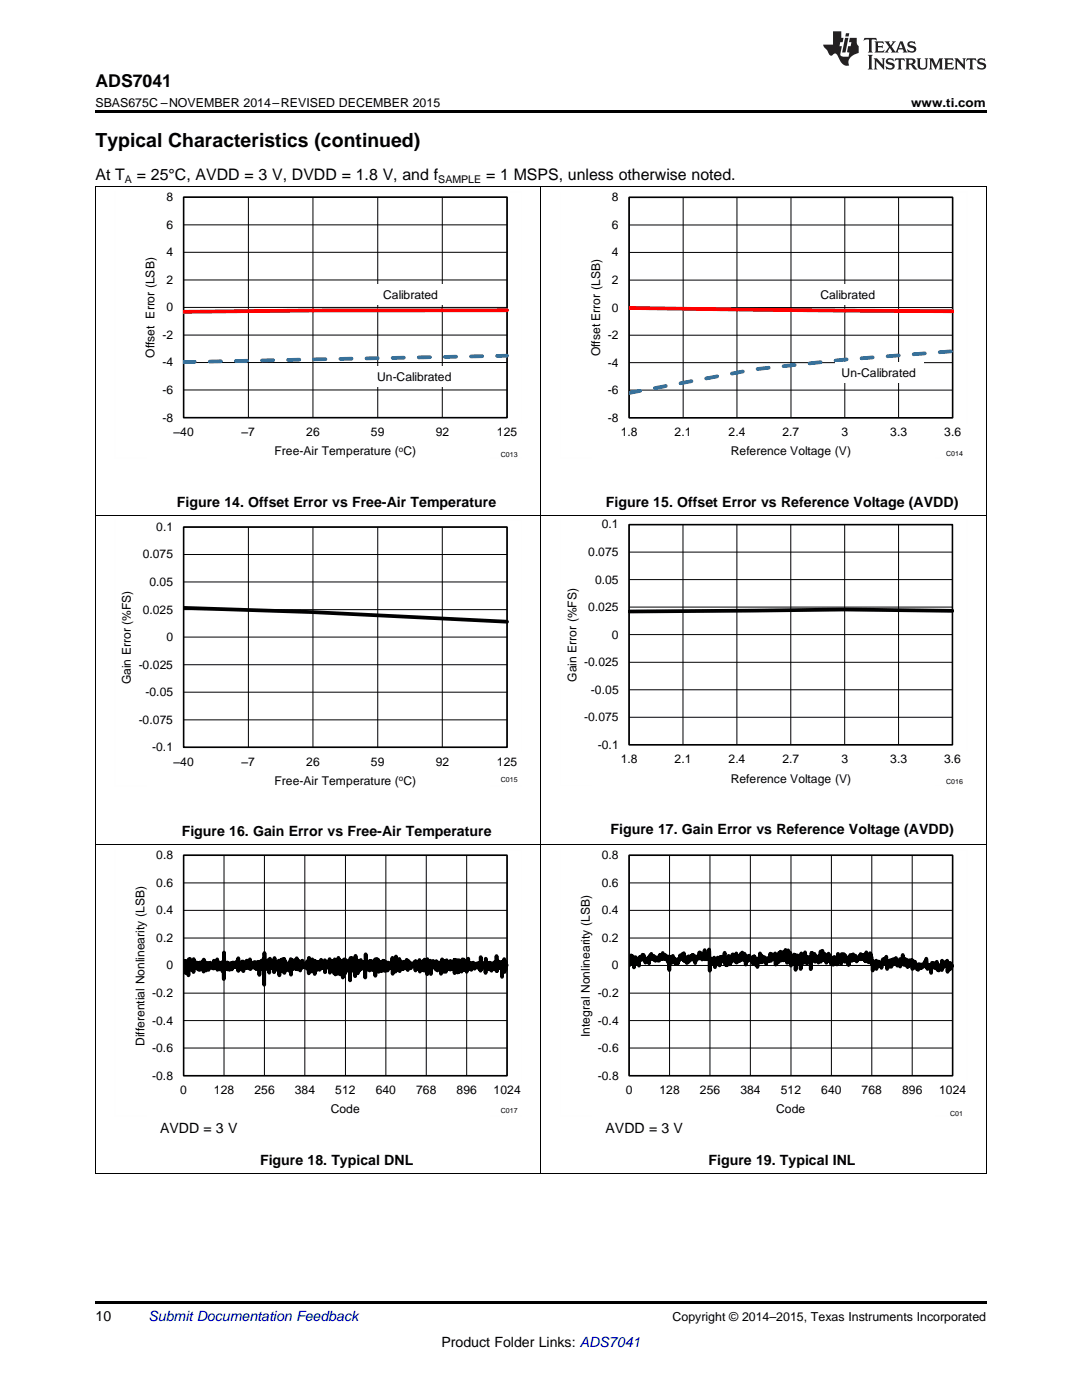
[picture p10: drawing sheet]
<svg xmlns="http://www.w3.org/2000/svg" width="216mm" height="279mm" viewBox="0 0 216 279" stroke-linecap="round" stroke-linejoin="round" font-family="sans-serif">
<path d="M19 234.2h.2zM196.7 234.2h.1zM19 259.7h177.8v.5h-177.8z" fill="#000"/>
<g fill="none" stroke="#000" stroke-width=".2">
<path d="M19.1 37.2v197M36.6 39.4h64.6v44h-64.6zM49.6 39.4v44M62.4 39.4v44M75.4 39.4v44M88.3 39.4v44M107.9 37.2v197M196.8 37.2v197M36.6 55.9h64.6M36.6 50.4h64.6M36.6 44.9h64.6M36.6 77.8h64.6"/>
<path d="M36.6 72.4h64.6M36.6 66.9h64.6M36.6 61.4h64.6M19 102.9h177.8M36.6 105.2h64.6v43.9h-64.6zM36.6 116.1h64.6M36.6 110.7h64.6M49.6 105.2v43.9M62.4 105.2v43.9M75.4 105.2v43.9M88.3 105.2v43.9M125.5 104.7h64.6v43.9h-64.6z"/>
<path d="M125.5 115.7h64.6M125.5 110.2h64.6M136.3 104.7v43.9M147 104.7v43.9M157.8 104.7v43.9M168.5 104.7v43.9M179.3 104.7v43.9M36.6 138.1h64.6M36.6 132.7h64.6M36.6 127.1h64.6M36.6 121.7h64.6M125.5 137.7h64.6"/>
<path d="M125.5 132.2h64.6M125.5 126.6h64.6M125.5 121.2h64.6M36.6 143.7h64.6M125.5 143.1h64.6M19 168.5h177.8M36.6 170.7h64.6v44h-64.6zM36.6 176.2h64.6M44.7 170.7v44M52.8 170.7v44M60.8 170.7v44M68.9 170.7v44"/>
<path d="M77 170.7v44M85.1 170.7v44M93.1 170.7v44M125.5 170.7h64.6v44h-64.6zM125.5 176.2h64.6M133.6 170.7v44M141.7 170.7v44M149.7 170.7v44M157.8 170.7v44M165.9 170.7v44M174 170.7v44M182 170.7v44"/>
<path d="M36.6 198.2h64.6M36.6 192.7h64.6M36.6 187.2h64.6M36.6 181.7h64.6M125.5 198.2h64.6M125.5 192.7h64.6M125.5 187.2h64.6M125.5 181.7h64.6M36.6 209.2h64.6M36.6 203.7h64.6M125.5 209.2h64.6M125.5 203.7h64.6"/>
<path d="M19 234.2h177.8"/>
</g>
<path d="M36.6 39.4h64.6v44h-64.6zM36.6 105.2h64.6v43.9h-64.6zM125.5 104.7h64.6v43.9h-64.6zM36.6 170.7h64.6v44h-64.6zM125.5 170.7h64.6v44h-64.6z" fill="none" stroke="#000" stroke-width=".31"/>
<path d="M36.6 121.3l25.5 .8 39.1 2M36.6 192.7l.2-.9 .1 1.7v-1.7v1.3l.1-1.3 .1 2.4 .1-2v.4l.1-.4 .1 1.4 .1-1.6 .1 2.7v-3.2l.3 2v-2.1l.1 2.1v-1.4l.1 1.4 .1-1 .1 1v-1.1l.1 .2 .1-.2 .1 1.6 .1-2.6 .2 1.5v-.5l.2 .7 .1-1 .2 1.2 .1-1.1 .1 1.3 .1-1.1v.6l.1-.5 .1 1.1v-1.5l.3 1v-.6l.2 .4v-.6l.1 .8v-1.4l.1 2.2 .1-2.4 .2 1.7 .2-1.1v1.6l.1-1.5 .2 .9v-.7l.1 .2 .1 1 .1-1.4 .1 .8 .2-.9 .1 .7v-.2l.1 .2v-.3l.2 .8 .2-1v1l.1-1.6 .1 1.2v-.7l.1 .7 .1-.6 .1 .9 .1-.8 .1 .7v-1.6l.1 2.1 .1-1.2 .1 1 .2-1.3v1.4l.2-1.1 .1 .7 .2-.9 .1 1.6v-1.8l.1 1.1 .1-.9 .1 3.2v-5.3l.1 3.5v-1.2l.1 .2 .1-.4v1.1l.4-1.2v1.4l.1-1.3 .1 .7 .1-.5 .1 1.2v-1.1l.1 .5 .1-.8 .1 .7 .1-.6 .1 1.2 .2-1.4 .1 .9 .2-.9v.9l.1-.4 .2 .3 .1-1 .1 1.2 .1-.6 .1 1.2v-2.5l.1 2.5 .3-1.2v.6l.1-.9 .2 1.3 .1-1.6 .1 1.3 .1-1.3 .1 1.9v-1.6l.4 .9v-1.1l.2 1.2 .1-1.5v1.4l.1-.7v.5l.2-.3v.7l.1-.6 .1 .4 .1-1.6 .1 1.9 .1-1.2 .2 .9v-.8l.2 .7 .1-.9 .2 1.1 .1-1.2 .1 1.3 .1-.9v1l.2-1.1 .1 .6v-1l.1 1.4 .1-1.1v.3l.1-.4 .1 2.5v-2.3l.2 .8 .1-1.4 .2 1.7 .1-1 .1 .2 .1-1.2 .1 5.1 .1-6.3 .2 3.1v-1.3l.1 1.2 .1-.9v.8l.1-.7 .1 1 .1-1.4 .1 1.3v-1.8l.1 2.6 .2-2.8v1.5l.1 .1v-.2l.1 .4 .1-1.2v1l.1-1v1.3l.2-.8 .1 .7v-.9l.1 1.8 .1-2.8 .1 1.8v-.6l.1 .5v-.5l.2 1.2 .2-1.7 .1 1.1 .1-.1v-1.2l.1 3 .2-2.5 .1 1.2v-1.8l.1 2.2 .1-2.3 .2 1.8 .1-1.9 .1 2.6 .1-2.6v2.8l.1-2.6 .1 2 .1-1.4 .3 .4 .1 1v-1.3l.2 .8 .1-1 .1 1.7v-1.8l.1 1 .1-1.6 .1 3.1 .1-2.7v1.3l.1-1.5 .2 1.8 .3-1.3 .1 .8v-1.3l.1 1.7 .1-.7 .1 .8v-2.2v2.2l.2-.8 .1 .9 .1-1.8 .3 2v-1.8l.1 .9 .1-.9 .2 1.3v-1.5l.1 1.3 .1-.6 .3 .7v-.5l.1 .2 .1-.2 .1 .3 .1-.9 .1 1.3 .2-1.7 .1 2.7 .1-3.2v2.5l.1-1.7 .1 2 .1-1.7 .1 .5v-.5l.1 1.7 .1-2.4 .1 1.4v-.8l.1 1 .3-1.4v2.7v-2.1l.1 .9 .1-1.3 .2 1.7v-1.4l.1-.1 .1 1 .1-1.2 .3 1.7 .1-1.4 .1 1.1 .1-1.8 .1 1.7v-.8l.1 .3 .1-.4 .1 .9 .1-.6 .1-.1 .1 .2v-1.1l.1 2.4 .1-1.5 .1-.3v.6l.1-.9 .1 1.2 .2-1.1 .1 .9 .1 .1 .1-1.6v2.7l.2-2.2 .1 1.6 .1-1.7 .1 1.4 .1-1.4 .1 .8 .1-.8 .1 2.4 .1-2.7 .1 3 .1-2.6 .1 1.8 .2-1.6 .1 .3v1.9l.1-3.2 .1 2.3 .1-1.6 .1 .8v-1l.1 2.9 .1-1.9v-.1l.1 .9 .1-1.5 .2-.1v3.3l.1-3.2v.7l.1-1 .1 2.3v-2.4l.1 2.8 .2-2.7v1l.1 .3 .1-.5v.7l.1-1 .1 1.6v-1.8l.1 .6v-.7l.1 1.8 .2-1.7 .1 3.8v-4.5l.1 2.7 .2-2.7 .1 2.4 .2-1.7 .1 1.3 .1-1.3 .2 2.9v-4l.1 2.7 .3-1.6 .1 2.4v-2.6l.2 2.1 .1-1.9 .1 1.6 .2-.2v-1.7l.1 1.8 .2-1.5 .1 1.2 .2-1v1l.2-1 .1 3 .1-4.7 .2 3.1 .1-1.2 .1 .8 .1-.2 .1-1 .2 1.8v-1.9l.1 1.3 .1-.6v.5l.1-.1v-1.1l.2 1.8 .2-1.6v.9l.1-1v1.8l.1-1.9 .1 1.1v-1.4l.1 3.2 .1-2.5v.2l.1-.3 .1 1.1v-1.8l.1 2.4 .2-2.3v2.5l.1-2.1 .2 1 .1-.1 .1 .9v-1.7l.2 1.8 .2-2.1 .2 2v-1.9l.3 2 .1-1.8 .2 1.2 .1-.7v1.2l.2-1.6 .2 .9 .1-.4 .1 .3 .1-.1v.5l.3-2.2 .1 3.2v-2l.3 1v-.9l.1 .2 .1-.2v1.5l.1-3 .2 2.7 .2-1.7 .2 1.6 .1-2.1 .1 2.4v-2.1l.1 1.7v-1.2l.2 1.1 .1-1.1 .2 1.2 .1-1.4v1.3l.1-1.4 .1 1 .1-.9v1.1l.1-.7 .1 .8 .2-1.7v1.9l.1-1.6 .1 1.8 .1-1.8 .1 1.5 .2-1.2 .1 1.2 .2-1 .1 .4 .1-.3 .2 .5 .1-.8v.7l.2 .1v-1l.1 1.8 .1-1.9 .2 1.6 .1-1.4 .1 .8 .1 .2v-.1h.2v-1.3l.1 2.3v-2l.3 1.7 .1-1 .1 .6 .1-1.3 .1 1.8 .2-2.2 .1 2.1v-1.6l.1 1.8 .1-1.6 .1 1.2 .1-1.1v2.1l.1-3 .2 1.9 .1-1.1 .2 .9v-1.4l.2 2.7 .1-2.3 .1 1 .2-1.3 .1 1.3 .3-1.2 .2 1.6 .1-1.6v.8l.1-.5 .1 1.5 .1-1.5 .1 .6 .1-.7v1.3l.1-.9 .1-.1v.9l.1-1.2 .1 2.2 .2-2.8 .1 1.9 .2-1.7 .1 2.3 .1-2.2 .1 1.9 .1-1.6 .1 1.9 .1-2.4 .2 1.9 .1-1.5 .2 1.3 .1-1v.3l.1-.4v1.3l.1-1.7 .1 1.6 .1-.9v.7l.2-1v1.1l.1-1.1 .1 1.3 .2-2v2.7l.1-2.7 .1 1.9 .1-1.7v1.8l.2-1.9 .1 2.5 .2-1.9v1.8l.1-2.4 .1 1.4v-.8l.1 1v-.8l.1 .5 .1-.5 .1 1.5 .2-2.4 .2 2.1v-2.1l.1 2.1 .2-1.7 .1 1.4 .1-1.2 .1 1.9 .2-1.7 .1 1v-2l.2 2.1v-1.2l.1 1 .2-1 .1 1.4 .3-1.4v1.1l.1-1.2 .1 .9 .1-.5 .1 .8v-1l.2 .8 .1-.8 .1 .6 .1-.5 .1 .4 .1-.6v1l.2-1 .1 1.2v-1.1h.1l.1 1.4v-2.7l.1 2.5 .3-1.3 .1 .7v-.5l.1 .5 .1-.5v.6l.2-.5v.2l.1 1.5v-2.9l.3 2v-1.1l.1 1.1 .2-1.1 .1 1.3 .1-1.4 .1 .8 .1-.7 .1 .1 .1 1.4 .1-1.3 .2 .7 .2-1v1.3l.1-.8 .2 .3 .1-1v1.8l.1-2.9 .1 3 .1-2 .1 1.3 .2-1.2 .1 1.1v.1l.1-.9 .1 1.1 .2-1.4 .1 3.1v-3.1l.1 .8 .1-.7v1.3l.2-1.9 .1 2.6v-2.1l.1 1.2 .1-1.2v1.6l.1-1 .1 .2M125.5 192.7l.2-1.4 .1 .9 .1-1.5 .1 1.5 .2-1.4 .1 .9 .1-.6 .1 2 .1-1.7 .2 .9v-1.3l.1 .8v-.6l.1 .8 .1-.5 .1 .7 .2-.8 .1 1.3 .2-1.7 .1 .2v-.2l.1 .1 .1 .5 .2-1.1 .1 .9 .1-.8 .1 .8 .1-.3v.3l.1-.2 .1 .9 .1-.8 .1 .2v-.2l.3 .6v-.4l.1 .5v-1l.1 1.2 .1-1.1 .1 .2v-.6l.1 .5 .2-.8v1l.1-.5v.2l.1-.2 .1 .4 .1-.5 .1 .8 .1-.6 .2 .8 .1-.7 .2 .1 .1-.1 .1 .6 .2-.6v.6l.2-1.2 .1 .5 .1-.4 .3 .8v-1.2l.1 .9 .1-.5 .1 .7 .2-.8 .1 1 .2-.7 .1 .6 .1-.5 .1 1.1 .2-1.1 .1 2.7v-2.6l.1 1 .2-1 .1 1.2 .3-1.4v.7l.1-.4 .4 1.2 .1-.7 .1 .3 .1-.4 .1 .8 .1-.3v.2l.1-.8 .1 .3 .2-1 .3 .7 .1-1 .1 .4 .1-.1 .1 1v-1.5l.2 1.6 .2-.3v.4l.1-.9 .2 1.2 .2-1v.4l.1-.8 .1 1.1 .1-.8h.2l.1 .4v-.7l.2 .7 .1-.9v.4l.1-.3v.1l.2-.1 .2 1.5 .1-1.3 .1 .8 .2-.8 .1 .4 .1-.4 .1 .4 .2-1.2 .1 .9 .2-.8v.6l.1-.4 .1 1.1 .1-.7 .1 .2v-.7l.1 .7 .2-1.4 .1 1.9 .1-.5 .1 .5v-.3l.1 .1v-.9l.2 1 .2-.6 .1-1.3 .1 4.2 .1-2.5 .2 .9v-.8l.1 .5 .1-.4 .1 .5v-.3l.1 .7 .1-.6 .1 .5v-1.1l.2 1.9 .1-1.3 .2 .8 .2-1.4v.5l.2-.2 .1 .4v-.4l.1 1.3 .1-1.7 .1 .3v-.3l.1 .2v-.3l.2 .1v.9l.1-.3v.3l.1-.8 .2 .5 .1-1.5 .1 2.4 .1-.6 .1 .7v-1.1l.1 1.1 .1-1.1 .1 .3 .1-.4v.6l.1-1.2 .1 1.5 .1-1.3v1.5l.1-1.1 .1-.1v.9l.4-1.8 .1 .9 .1-.4 .1 .6 .1-.7 .1 1.1v-.7l.1 .3 .1-1.2 .1 1.8 .1-.9v.8l.1-1.1 .1 .3 .1-.4 .1 1 .2-.7 .1 .3v-1.1l.3 1.2v-1.4l.3 1.4 .1-1.2 .1 .2 .2 2 .2-1.4 .1-.1 .1 .9v-1.1l.2 .4 .1-.5 .2 .9v-.1l.2 .2v-.1l.1 .2 .1-.7 .1 1.2 .2-1.5 .1 1.6 .1-1.5 .2 1.7 .2-.9 .1 .1v1.2l.3-1.8 .1 .6 .2-1.5v1.7v-.4l.1 .5 .2-1.4 .1 1.3 .1-1 .1 .9 .1-.8 .1-.1 .2 1 .1-.6 .1 1 .1-1.1 .1 .6 .2-.7 .1 .7 .3-.5v-1.1l.1 1.4v.1l.2-.7v.1l.1-.8 .2 .8 .1-.6 .2 .9 .1-1.2 .1 2.2 .2-1.1v.8l.1-.8 .2 .7 .2-2 .1 1.6 .1-1.8 .1 1.8 .1-1.2 .1-.3v1l.3-1.2v1.7l.1-1.6 .2 1.5 .1-2 .1 1.8 .1-.3 .1 1.1 .3-2.5v2.4l.2-2 .1 1.2v-1.2l.1 .1 .1 2.5 .1-1.1 .1 .3 .1-.4v.5l.1-.7 .1 1.1 .1-1.9 .1 .9 .1-.3v.2l.1-.7 .1 3 .1-2.5 .1 1.2 .1-1.6 .2 1.3 .1-.7 .1 .9 .1-1.1 .1 .1 .1 2.2 .1-3.1 .1 1.1 .2-.8 .1 1.6v-1l.2-.8v1.1l.1-1.4 .3 2.1v-1.2l.2 1.2 .1-1.2 .1 .9 .2-.7 .1 .8 .1-1 .1 2.4 .1-3.2 .1 .2v-.3l.2 1.7 .1-.8 .1 .6 .1-1.2 .2 1.5v-.9l.3 .8v-.9l.1 .5 .1-.4 .1 1.1 .2-1.3v1l.2-1.9 .1 2 .2-1.3 .1 .5v-1.4l.2 1.8 .1-1.1v1.2l.1-1.2 .3 .7 .1 1.1 .1-1.2 .1-.2v1.1l.2-1.6 .2 1.3v-.8l.1 .2 .1-.2 .1 1.6 .2-1.2 .1 .6 .1-.3v1.1l.3-1.6 .1 .7 .2-.2 .1 .4v.6l.1-.2 .1 .2 .1-2.1 .1 1.6 .1-.7 .1-.1 .1 .7 .2-.7v1.2l.2-2 .1 1.1 .1-.4 .1 .1v-.8l.2 1.5 .1-1.3 .1 1.2v-1l.1 .7v-.5l.1 .3 .1 .7 .1-.5 .1 .3 .1 .8 .1-.7v.6l.3-1.9 .3 1.2 .1-1.2v.8l.1-1 .2 1.2v-.8l.1 .8 .2-.9 .2 1.2 .1-.4 .1 .1 .1-.4 .2 .2 .1-.6 .2 .4v-.8l.1 1.1 .1-.9 .1 .1 .1 .7 .1-.9 .4 1.2v-1.1l.1 1.3 .2-1.8 .3 1.8 .1-.8 .1-.1v1.1l.2-1.9 .1 .9v-.7l.1 1 .1-.5 .1 1.5 .1-.4v1.7l.2-1.8 .1 1 .1-.5 .1 .2 .1-.2v.5l.1-1.2 .1 1.7 .2-1.3 .2 .7v-.9l.3 .9 .1-.7 .1 .3 .1 .8 .2-1.7 .1 .9 .1-.5 .1 .1 .1-.7v.7l.2-.4v.5l.1-1.2 .2 2.5 .1-1.2 .1 .7 .2-1.2 .1 1.2 .1-1.2 .1 1 .1-1 .1 1.2 .1-1.4 .2 .8 .1-.9 .2 .9 .2-1v.8l.1-.9 .2 1.5 .2-.7v.6l.1-.8 .2 .7 .1-1.1v1.5l.1-1.1 .1 .8 .1-1v.9l.2-1.9 .1 1.4 .1 .2 .1-1v1.4l.1-1.1 .1 .4v-.4l.1 .4 .2-.4 .1 1.4 .1 .1 .1-1.2 .1 .8v-.7l.1 .9v-1.2l.1 .9 .1-.2v.3l.1-.8 .1 .7 .1-1 .2 1.9 .1-.8 .1 .6v-1.3l.2 .9 .1-.9 .1 1 .1-.5 .1 .1v.9h.2l.1-.4v.6l.1-1.2 .1 .3 .1-.1 .1 .7 .2-.8 .1 .7 .2-.5 .1 .2 .1-.5v.4l.2-.9 .1 .8 .1-.8 .1 1.1v-1.7l.2 2 .2-.7 .1 .3v-.3l.1 .2 .1-.2v.3l.2-.2 .1 1.5 .2-2 .2 .7 .2-.7v.4l.1-.2v.8l.1-.6 .2 .3 .1-1 .2 1.7v-.3l.1 .2v-.2l.1 .4 .2-1.1v.7l.3-.2v.2l.1-.7v1l.1-1.9 .2 1.4v-.9l.2 .6 .1-.8 .1 .8 .2-.8v.6l.1-.3v.2l.1-.8 .1 2.3 .2-1.5 .1 .9 .1-1.2 .1 1.3 .2-1.2v.8l.2-.4" fill="none" stroke="#000" stroke-width=".74"/>
<g fill="none" stroke="#fefefe" stroke-width=".2" stroke-dasharray=".4 .1" stroke-linecap="butt">
<path d="M22.9 38.3v53.2M35.4 38.3h68.7M104.1 38.3v46.2M22.9 91.5h6.3M97.8 91.5h6.3M22.9 103.7v53.3M35.4 103.7h68.7M104.1 103.7v46.3M111.8 103.6v53.2M124.2 103.6h68.8M193 103.6v46.2M22.9 156.9h6.3"/>
<path d="M97.8 156.9h6.3M111.8 156.8h6.3M186.7 156.8h6.3M22.9 169.6v53.2M35.4 169.6h68.7M104.1 169.6v46.2M111.8 169.6v53.2M124.3 169.6h68.7M193 169.6v46.2M22.9 222.8h6.3M97.8 222.8h6.3M111.8 222.8h6.3"/>
<path d="M186.7 222.8h6.3"/>
</g>
<path d="M190.1 121.9l-21.6-.3-43 .4" fill="none" stroke="#000" stroke-width=".75"/>
<path d="M101.2 61.9l-39.1 .1-25.5 .2" fill="none" stroke="#f00" stroke-width=".74"/>
<path d="M36.6 72.3l64.6-1.3" fill="none" stroke="#0070c0" stroke-width=".74" stroke-dasharray="2.2 3"/>
<g fill="#fff">
<path d="M74 73.1h17.6v4h-17.6z" fill-rule="evenodd"/>
<path d="M75.2 56.7h13.7v4h-13.7z" fill-rule="evenodd"/>
</g>
<g fill="none" stroke="#000" stroke-width=".2">
<path d="M125.5 39.4h64.6v44h-64.6zM136.3 39.4v44M147.1 39.4v44M157.8 39.4v44M168.6 39.4v44M179.3 39.4v44M125.5 55.9h64.6M125.5 50.4h64.6M125.5 44.9h64.6M125.5 77.9h64.6M125.5 72.4h64.6M125.5 66.9h64.6"/>
<path d="M125.5 61.4h64.6"/>
</g>
<path d="M125.5 39.4h64.6v44h-64.6z" fill="none" stroke="#000" stroke-width=".31"/>
<path d="M125.5 61.5l64.6 .6" fill="none" stroke="#f00" stroke-width=".74"/>
<path d="M125.5 78.4l25.1-4.7 18-1.9 21.5-1.7" fill="none" stroke="#0070c0" stroke-width=".74" stroke-dasharray="2.2 3"/>
<path d="M111.8 38.3v53.2M124.3 38.3h68.7M193 38.3v46.2M111.8 91.5h6.3M186.7 91.5h6.3" fill="none" stroke="#fefefe" stroke-width=".2" stroke-dasharray=".4 .1" stroke-linecap="butt"/>
<g fill="#fff">
<path d="M162.4 56.8h13.8v4.1h-13.8z" fill-rule="evenodd"/>
<path d="M166.7 72.4h17.6v4h-17.6z" fill-rule="evenodd"/>
</g>
<path d="M19 37.2h177.8" fill="none" stroke="#000" stroke-width=".2"/>
<path d="M19 22h177.8v.5h-177.8z" fill="#000"/>
<g fill="#231f20">
<path d="M172.5 7.6l-.1 .5 .4-.2h.6v.1v2.1l-.2 .4h.9l-.2-.4v-2.1l.1-.1h.5l.5 .2-.2-.5zM174.5 8.3l.2 .3v1.5l-.2 .4h1.8l.2-.6a1.04 1.04 0 0 1-1.3 .2v-.7h.6l.3 .2v-.6l-.3 .2h-.6v-.6l.8-.1 .4 .3-.2-.5zM176.5 8.3l.9 1.1-.9 1.1h.8l-.2-.2 .4-.7 .5 .7-.2 .2h1.5l-.2-.2 .2-.4h.9l.1 .4-.2 .2h1l-.3-.3-.7-1.9h-.5l-.9 2-.8-1 .9-1h-.8l.1 .3-.4 .5-.3-.6 .1-.2zM179.7 8.6l.4 1h-.7zM181.3 8.4a.63 .63 0 0 0-.2 .7 .63 .63 0 0 0 .6 .4l.6 .2 .1 .2a.75 .75 0 0 1-.7 .4 .75 .75 0 0 1-.6-.5l.1 .7 .1-.1a1.11 1.11 0 0 0 1.5-.6 1.13 1.13 0 0 0-1.2-.8l-.1-.4a1.04 1.04 0 0 1 1.2 .2l-.2-.5-.2 .1-.4-.2zM173.2 10.9l.2 .4v2.2l-.2 .4h1l-.3-.4v-2.2l.3-.4zM174.3 11.6l.3 .4v1.5l-.3 .4h.8l-.2-.4v-1.3l1.5 1.7v-1.9l.2-.4h-.7l.2 .4v.9l-1.1-1.3zM177 11.8a.62 .62 0 0 0-.2 .7 .62 .62 0 0 0 .6 .4l.6 .1 .1 .3a.76 .76 0 0 1-.7 .3 .76 .76 0 0 1-.7-.4l.2 .7 .1-.1a1.11 1.11 0 0 0 1.5-.6 1.13 1.13 0 0 0-1.2-.8l-.1-.4a1.04 1.04 0 0 1 1.2 .2l-.2-.6-.2 .1-.5-.1zM178.7 11.6l-.2 .6a.61 .61 0 0 1 .8-.3v1.6l-.2 .4h.9l-.2-.4v-1.6a.63 .63 0 0 1 .7 .3l-.1-.6zM180.6 11.6l.3 .4v1.5l-.3 .4h1l-.2-.2-.1-.8 .6 .2a.76 .76 0 0 0 1.2 .7l-1-1a.58 .58 0 0 0 .6-.5 .58 .58 0 0 0-.5-.6zM181.4 11.9h.1a.45 .45 0 0 1 .5 .1 .45 .45 0 0 1 .1 .5l-.8 .2zM182.9 11.6l.2 .2a2.17 2.17 0 0 0 .3 1.9 .99 .99 0 0 0 1.6-.6v-1.1l.2-.4h-.7l.2 .2a1.92 1.92 0 0 1-.2 1.8 .6 .6 0 0 1-.9-.5v-1.1l.2-.4zM185.4 11.6l.2 .4v1.5l-.2 .4h.7l-.2-.4v-1.4l.8 1.8 .8-1.8v1.4l-.2 .4h.9l-.2-.4v-1.5l.2-.4h-.8l-.6 1.5-.6-1.5zM188.4 11.6l.2 .4v1.5l-.2 .4h1.8l.1-.6a1.04 1.04 0 0 1-1.2 .1v-.6h.5l.4 .2v-.6l-.4 .2h-.5v-.7h.8l.3 .3-.1-.6zM190.5 11.6l.2 .4v1.5l-.2 .4h.7l-.2-.4v-1.3l1.5 1.7v-1.9l.2-.4h-.7l.2 .4v.9l-1.1-1.3zM192.9 11.6l-.1 .6a.61 .61 0 0 1 .7-.3l.1 1.6-.3 .4h1l-.3-.4 .1-1.6a.63 .63 0 0 1 .7 .3l-.1-.6zM195.2 11.8a.62 .62 0 0 0-.2 .7 .62 .62 0 0 0 .6 .4l.6 .1 .1 .3a.76 .76 0 0 1-.7 .3 .76 .76 0 0 1-.6-.4l.1 .7 .1-.1a1.11 1.11 0 0 0 1.6-.6 1.13 1.13 0 0 0-1.3-.8l-.1-.4a1.04 1.04 0 0 1 1.2 .2l-.1-.6-.2 .1-.5-.1z"/>
<path d="M166.2 6.3v2.6h-1.9v.4l.8 .9a.91 .91 0 0 0 1 .8 .56 .56 0 0 1 .5-.3 .56 .56 0 0 1 .5 .3l.4 .8a1.53 1.53 0 0 0 1.9 1.2 1.54 1.54 0 0 1 1-2.1l.9-.3v-1.4a1.52 1.52 0 0 1-.4-1.6h-1.3l-.2 .8h.5l-.2 .8h-.5l-.1 1v.2l.4 .1-.2 .8a1.93 1.93 0 0 1-1.6-.3l.3-1.8h-.5l.2-.8h.4l.2-.8h-.4v-1.3zM168.6 7.6l-.6 2.9h.7l.6-2.9zM168.8 6.6l-.1 .7h.6l.2-.7z"/>
</g>
<text font-size="3.9" x="19" y="29.3">Typical Characteristics (continued)</text>
<text font-size="3.5" x="19" y="17.3">ADS7041</text>
<g font-size="3.2">
<text x="19" y="36">At T</text>
<text x="27.3" y="36">= 25°C, AVDD = 3 V, DVDD = 1.8 V, and f</text>
<text x="97" y="36">= 1 MSPS, unless otherwise noted.</text>
</g>
<g font-size="2.8">
<text x="35.3" y="101.1">Figure 14. Offset Error vs Free-Air Temperature</text>
<text x="120.9" y="101.1">Figure 15. Offset Error vs Reference Voltage (AVDD)</text>
<text x="36.3" y="166.8">Figure 16. Gain Error vs Free-Air Temperature</text>
<text x="121.8" y="166.4">Figure 17. Gain Error vs Reference Voltage (AVDD)</text>
<text x="31.9" y="226.1">AVDD = 3 V</text>
<text x="120.8" y="226.1">AVDD = 3 V</text>
<text x="51.9" y="232.4">Figure 18. Typical DNL</text>
<text x="141.4" y="232.4">Figure 19. Typical INL</text>
<text x="19" y="263.6">10</text>
<text x="88.1" y="268.9">Product Folder Links: ADS7041</text>
</g>
<text font-size="2.8" fill="#0000c8" x="29.6" y="263.6">Submit Documentation Feedback</text>
<g font-size="2.5">
<text x="19" y="21.4">SBAS675C –NOVEMBER 2014–REVISED DECEMBER 2015</text>
<text x="181.8" y="21.4">www.ti.com</text>
<text x="134.2" y="263.6">Copyright © 2014–2015, Texas Instruments Incorporated</text>
</g>
<g font-size="2.4">
<text x="33.2" y="40.2">8</text>
<text x="122.1" y="40.2">8</text>
<text x="33.2" y="45.6">6</text>
<text x="122.1" y="45.7">6</text>
<text x="33.2" y="51.1">4</text>
<text x="122.1" y="51.2">4</text>
<text x="33.2" y="56.6">2</text>
<text x="76.5" y="59.6">Calibrated</text>
<text x="122.1" y="56.7">2</text>
<text x="163.7" y="59.7">Calibrated</text>
<text x="33.2" y="62.1">0</text>
<text x="122.1" y="62.2">0</text>
<text x="30.9" y="71.4" transform="rotate(-90 30.9 71.4)">Offset Error (LSB)</text>
<text x="32.4" y="67.6">-2</text>
<text x="119.8" y="71.1" transform="rotate(-90 119.8 71.1)">Offset Error (LSB)</text>
<text x="121.3" y="67.7">-2</text>
<text x="32.4" y="73.1">-4</text>
<text x="75.2" y="76">Un-Calibrated</text>
<text x="121.3" y="73.2">-4</text>
<text x="167.9" y="75.3">Un-Calibrated</text>
<text x="32.4" y="78.6">-6</text>
<text x="121.3" y="78.7">-6</text>
<text x="32.4" y="84.1">-8</text>
<text x="34.6" y="87.1">±40</text>
<text x="48.2" y="87.1">±7</text>
<text x="61.1" y="87">26</text>
<text x="74" y="87">59</text>
<text x="86.9" y="87">92</text>
<text x="99.2" y="87">125</text>
<text x="121.3" y="84.2">-8</text>
<text x="123.9" y="87">1.8</text>
<text x="134.6" y="87">2.1</text>
<text x="145.4" y="87">2.4</text>
<text x="156.1" y="87">2.7</text>
<text x="167.9" y="87">3</text>
<text x="177.7" y="87">3.3</text>
<text x="188.4" y="87">3.6</text>
<text x="54.8" y="90.9">Free-Air Temperature ( C)</text>
<text x="145.8" y="90.9">Reference Voltage (V)</text>
<text x="31.2" y="105.9">0.1</text>
<text x="120.1" y="105.5">0.1</text>
<text x="28.5" y="111.4">0.075</text>
<text x="117.4" y="111">0.075</text>
<text x="29.8" y="116.9">0.05</text>
<text x="118.7" y="116.5">0.05</text>
<text x="28.5" y="122.4">0.025</text>
<text x="117.4" y="122">0.025</text>
<text x="33.2" y="127.9">0</text>
<text x="122.1" y="127.4">0</text>
<text x="26.1" y="136.5" transform="rotate(-90 26.1 136.5)">Gain Error (%FS)</text>
<text x="27.7" y="133.4">-0.025</text>
<text x="115" y="136.1" transform="rotate(-90 115 136.1)">Gain Error (%FS)</text>
<text x="116.6" y="132.9">-0.025</text>
<text x="29" y="138.9">-0.05</text>
<text x="116.6" y="143.9">-0.075</text>
<text x="117.9" y="138.4">-0.05</text>
<text x="27.7" y="144.4">-0.075</text>
<text x="30.4" y="149.9">-0.1</text>
<text x="119.3" y="149.4">-0.1</text>
<text x="34.6" y="152.9">±40</text>
<text x="48.2" y="152.9">±7</text>
<text x="61.1" y="152.8">26</text>
<text x="74" y="152.8">59</text>
<text x="86.9" y="152.8">92</text>
<text x="99.2" y="152.8">125</text>
<text x="123.9" y="152.3">1.8</text>
<text x="134.6" y="152.3">2.1</text>
<text x="145.4" y="152.3">2.4</text>
<text x="156.1" y="152.3">2.7</text>
<text x="167.9" y="152.3">3</text>
<text x="177.6" y="152.3">3.3</text>
<text x="188.4" y="152.3">3.6</text>
<text x="54.8" y="156.7">Free-Air Temperature ( C)</text>
<text x="145.8" y="156.2">Reference Voltage (V)</text>
<text x="31.2" y="171.5">0.8</text>
<text x="120.1" y="171.5">0.8</text>
<text x="31.2" y="177">0.6</text>
<text x="120.1" y="177">0.6</text>
<text x="31.2" y="182.5">0.4</text>
<text x="120.1" y="182.5">0.4</text>
<text x="31.2" y="188">0.2</text>
<text x="120.1" y="188">0.2</text>
<text x="33.2" y="193.5">0</text>
<text x="122.1" y="193.5">0</text>
<text x="30.4" y="199">-0.2</text>
<text x="119.3" y="199">-0.2</text>
<text x="28.8" y="208.7" transform="rotate(-90 28.8 208.7)">Differential Nonlinearity (LSB)</text>
<text x="30.4" y="210">-0.6</text>
<text x="30.4" y="204.5">-0.4</text>
<text x="117.7" y="206.9" transform="rotate(-90 117.7 206.9)">Integral Nonlinearity (LSB)</text>
<text x="119.3" y="210">-0.6</text>
<text x="119.3" y="204.5">-0.4</text>
<text x="30.4" y="215.5">-0.8</text>
<text x="119.3" y="215.5">-0.8</text>
<text x="36" y="218.4">0</text>
<text x="42.7" y="218.4">128</text>
<text x="50.8" y="218.4">256</text>
<text x="58.8" y="218.4">384</text>
<text x="66.9" y="218.4">512</text>
<text x="75" y="218.4">640</text>
<text x="83" y="218.4">768</text>
<text x="91.1" y="218.4">896</text>
<text x="98.5" y="218.4">1024</text>
<text x="124.9" y="218.4">0</text>
<text x="131.6" y="218.4">128</text>
<text x="139.7" y="218.4">256</text>
<text x="147.7" y="218.4">384</text>
<text x="155.8" y="218.4">512</text>
<text x="163.9" y="218.4">640</text>
<text x="171.9" y="218.4">768</text>
<text x="180" y="218.4">896</text>
<text x="187.4" y="218.4">1024</text>
<text x="66" y="222.2">Code</text>
<text x="154.9" y="222.2">Code</text>
</g>
<g font-size="2.1">
<text x="24.9" y="36.6">A</text>
<text x="87.5" y="36.6">SAMPLE</text>
</g>
<g font-size="1.6">
<text x="79.6" y="90.1">o</text>
<text x="79.6" y="155.9">o</text>
</g>
<g font-size="1.4">
<text x="99.9" y="91.2">C013</text>
<text x="188.8" y="91">C014</text>
<text x="99.9" y="156.1">C015</text>
<text x="188.8" y="156.5">C016</text>
<text x="99.9" y="222.2">C017</text>
<text x="189.6" y="222.7">C01</text>
</g>
</svg>
